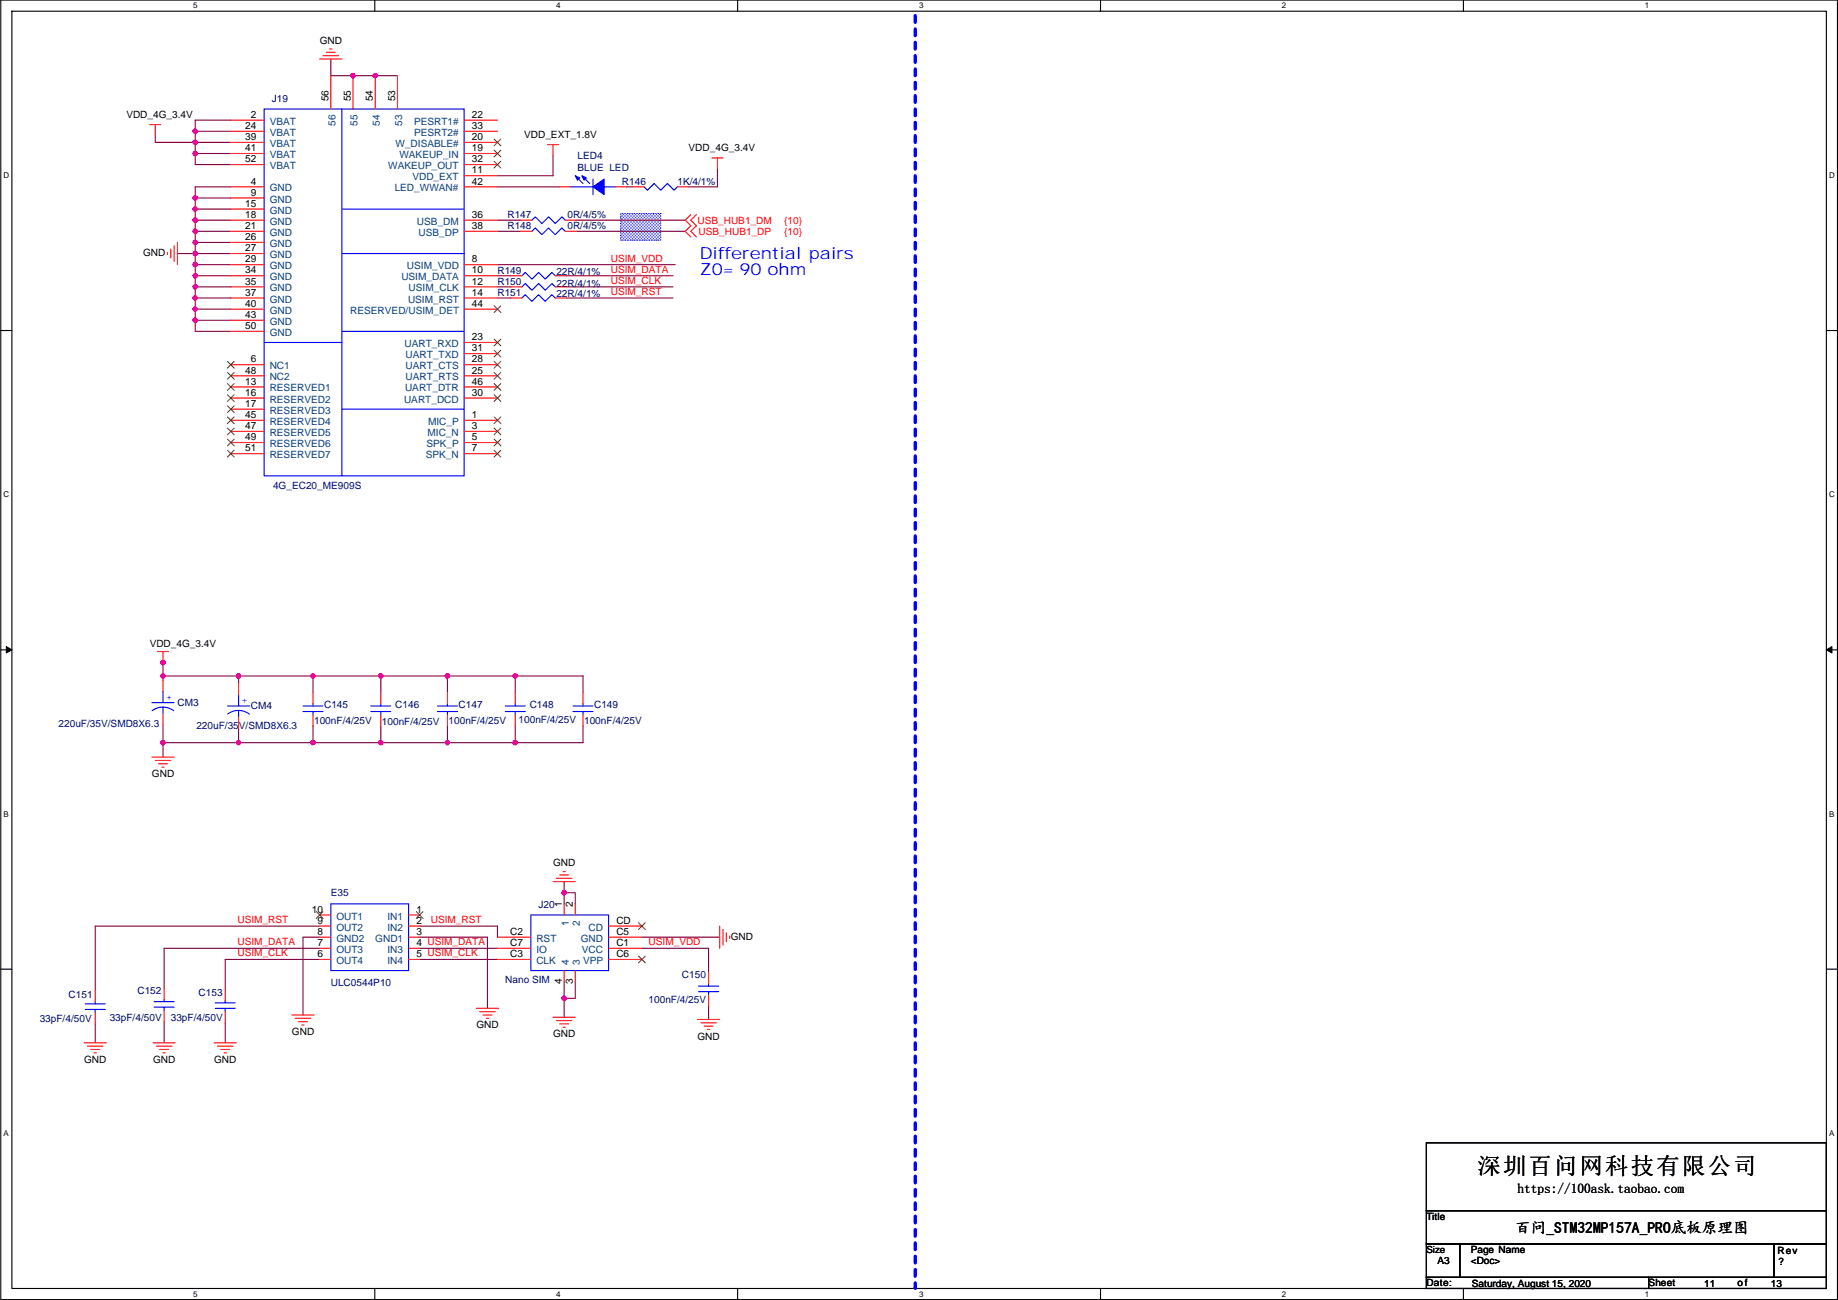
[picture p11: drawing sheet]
<svg xmlns="http://www.w3.org/2000/svg" width="420mm" height="297mm" viewBox="0 0 420 297" stroke-linecap="round" stroke-linejoin="round" font-family="sans-serif">
<path d="M.2 0h419.8v296.9h-419.8zM2.7 2.6h414.8v291.8h-414.8z" fill="none" stroke="#000" stroke-width=".25"/>
<g fill="#fff">
<path d="M44.2 .3h1v2h-1z"/>
<path d="M44.2 294.7h1v2h-1z"/>
</g>
<path d="M85.7 0v2.6M85.7 294.4v2.5" fill="none" stroke="#000" stroke-width=".25"/>
<g fill="#fff">
<path d="M127.1 .3h1v2h-1z"/>
<path d="M127.1 294.7h1v2h-1z"/>
</g>
<path d="M168.6 0v2.6M168.6 294.4v2.5" fill="none" stroke="#000" stroke-width=".25"/>
<g fill="#fff">
<path d="M210.1 .3h1v2h-1z"/>
<path d="M210.1 294.7h1v2h-1z"/>
</g>
<path d="M251.6 0v2.6M251.6 294.4v2.5" fill="none" stroke="#000" stroke-width=".25"/>
<g fill="#fff">
<path d="M293 .3h1v2h-1z"/>
<path d="M293 294.7h1v2h-1z"/>
</g>
<path d="M334.5 0v2.6M334.5 294.4v2.5" fill="none" stroke="#000" stroke-width=".25"/>
<g fill="#fff">
<path d="M376 .3h1v2h-1z"/>
<path d="M376 294.7h1v2h-1z"/>
<path d="M.8 39h1.3v2.1h-1.3z"/>
<path d="M418.1 39h1.3v2.1h-1.3z"/>
<path d="M.8 112h1.3v2h-1.3z"/>
<path d="M418.1 112h1.3v2h-1.3z"/>
</g>
<path d="M.2 75.5h2.5M417.5 75.5h2.5" fill="none" stroke="#000" stroke-width=".25"/>
<g fill="#fff">
<path d="M.8 185h1.2v2h-1.2z"/>
<path d="M418.1 185h1.2v2h-1.2z"/>
</g>
<path d="M.2 148.5h2.5M417.5 148.5h2.5" fill="none" stroke="#000" stroke-width=".25"/>
<path d="M1.4 147.7l1.3 .8-1.3 .7zM417.5 148.5l1.3-.8v1.5z" fill="#000" stroke="#000" stroke-width=".23"/>
<g fill="#fff">
<path d="M.8 257.9h1.2v2h-1.2z"/>
<path d="M418.1 257.9h1.2v2h-1.2z"/>
</g>
<path d="M.2 221.4h2.5M417.5 221.4h2.5M326.1 261.1h91.4v15.5h-91.4zM326.1 276.6h91.4v7.6h-91.4zM326.1 291.9h50.8v2.5h-50.8zM326.1 284.2h7.6v7.7h-7.6zM333.7 284.2h71.9v7.7h-71.9zM376.9 291.9h40.6v2.5h-40.6zM405.6 284.2h11.9v7.7h-11.9z" fill="none" stroke="#000" stroke-width=".25"/>
<path d="M209.2 3.6v290.6M209.2 294.2h.1" fill="none" stroke="#00f" stroke-width=".76" stroke-dasharray="1.5 1.5"/>
<path d="M141.9 48.8h9.2v6.1h-9.2z" fill-rule="evenodd" fill="#00f" stroke="#00f" stroke-width=".25" stroke-dasharray="0 .5"/>
<g fill="none" stroke="#800040" stroke-width=".25">
<path d="M75.6 13.5v3.8h15.3M35.5 31v1.5h9.1v2.6M44.6 35.1v2.5h8.2M44.6 35.1h8.2M44.6 30v2.5h8.2M52.8 27.5h-8.2v2.5h8.2M126.4 35.6v4.6h-12.7M164 38.6v4.1h-6.6M40.6 57.9h4M44.6 45.2h8.2M44.6 45.2v2.6M44.6 47.8h8.2"/>
<path d="M44.6 47.8v2.5M44.6 50.3h8.2M44.6 50.3v2.6M44.6 52.9h8.2M44.6 52.9v2.5M44.6 55.4h8.2M44.6 55.4v2.5M44.6 57.9h8.2M44.6 57.9v2.6h8.2M52.8 42.7h-8.2v2.5M113.7 50.3h5.4M113.7 52.9h5.4"/>
<path d="M113.7 42.7h14.2M131.8 50.3h24.8M131.8 52.9h24.8M143.2 42.7h1.5M44.6 60.5v2.5M44.6 63h8.2M44.6 63v2.6M44.6 65.6h8.2M44.6 65.6v2.5M44.6 68.1h8.2M44.6 68.1v2.5M44.6 70.6h8.2"/>
<path d="M44.6 70.6v2.6M44.6 73.2h8.2M44.6 73.2v2.5h8.2M113.7 63h3.1M113.7 65.6h3.1M113.7 68.1h3.1M113.7 60.5h40.7M129.5 63h24.3M129.5 65.6h24.3M129.5 68.1h24.3M37.3 154.5v1M37.3 154.5h17.2"/>
<path d="M37.3 150.9v3.6M54.5 154.5h17.1M54.5 154.5v1.7M71.6 154.5v3.8M71.6 154.5h15.4M87 154.5h15.3M87 154.5v3.8M102.3 154.5v3.8M102.3 154.5h15.5M117.8 154.5v3.8M117.8 154.5h15.5v3.8M37.3 165.6v4.1"/>
<path d="M37.3 169.7v3.3M37.3 169.7h17.2M54.5 166.4v3.3M54.5 169.7h17.1M71.6 165.9v3.8M71.6 169.7h15.4M87 165.9v3.8M87 169.7h15.3M102.3 165.9v3.8M102.3 169.7h15.5M117.8 165.9v3.8M133.3 165.9v3.8h-15.5"/>
<path d="M73.1 211.6h-51.3v14.7M73.1 216.7h-35.6v9.1M73.1 214.1h-3.8v17.8M73.1 219.2h-21.6v6.9M95.9 214.1h15.5v16.3M95.9 216.7h17.8M95.9 211.6h17.8v2.5M95.9 219.2h17.8M129 201.4v2.6M129 204v2.5M129 204h2.5v2.5M146.7 214.1h17.8"/>
<path d="M146.7 216.7h15.3v5.6M21.8 234v4.3M37.5 233.4v4.9M51.5 233.7v4.6M129 228.1v4.3M129 224.3v3.8M131.5 224.3v3.8h-2.5M162 229.9v3"/>
</g>
<g fill="#f0f" stroke="#f0f" stroke-width=".25">
<circle cx="44.6" cy="45.2" r=".5"/>
<circle cx="44.6" cy="47.8" r=".5"/>
<circle cx="44.6" cy="52.8" r=".5"/>
<circle cx="44.6" cy="50.3" r=".5"/>
<circle cx="44.6" cy="55.4" r=".5"/>
<circle cx="44.6" cy="60.5" r=".5"/>
<circle cx="44.6" cy="57.9" r=".5"/>
<circle cx="44.6" cy="65.5" r=".5"/>
<circle cx="44.6" cy="63" r=".5"/>
<circle cx="44.6" cy="68.1" r=".5"/>
<circle cx="44.6" cy="70.6" r=".5"/>
<circle cx="44.6" cy="73.2" r=".5"/>
<circle cx="44.6" cy="35.1" r=".5"/>
<circle cx="44.6" cy="32.5" r=".5"/>
<circle cx="44.6" cy="30" r=".5"/>
<circle cx="37.2" cy="151.4" r=".5"/>
<circle cx="71.5" cy="154.4" r=".5"/>
<circle cx="54.5" cy="154.4" r=".5"/>
<circle cx="37.2" cy="169.7" r=".5"/>
<circle cx="71.5" cy="169.7" r=".5"/>
<circle cx="54.5" cy="169.7" r=".5"/>
<circle cx="37.2" cy="154.4" r=".5"/>
<circle cx="87" cy="154.4" r=".5"/>
<circle cx="87" cy="169.7" r=".5"/>
<circle cx="117.8" cy="154.4" r=".5"/>
<circle cx="102.3" cy="154.4" r=".5"/>
<circle cx="117.8" cy="169.7" r=".5"/>
<circle cx="102.3" cy="169.7" r=".5"/>
<circle cx="128.9" cy="228.1" r=".5"/>
<circle cx="128.9" cy="204" r=".5"/>
<circle cx="85.8" cy="17.3" r=".5"/>
<circle cx="80.7" cy="17.3" r=".5"/>
</g>
<g fill="none" stroke="#f00" stroke-width=".25">
<path d="M73.1 13.5h5.1M73.8 12.7h3.6M74.6 12h2M75.4 11.2h.5M75.6 17.3v7.6M80.7 17.3v7.6M85.8 17.3v7.6M90.9 17.3v7.6M34.2 28.5h2.6M35.5 28.5v2.5M52.8 27.5h7.6M52.8 30h7.6"/>
<path d="M52.8 32.5h7.6M52.8 35.1h7.6M52.8 37.6h7.6M106.1 35.1h7.6M106.1 32.5h7.6M106.1 27.5h7.6M106.1 30h7.6M106.1 37.6h7.6M125.1 33h2.6M126.4 33v2.6M162.7 36.1h2.6M164 36.1v2.5"/>
<path d="M38.3 57.7v.5M39 56.9v2M39.8 56.2v3.5M40.6 55.4v5.1M52.8 42.7h7.6M52.8 45.2h7.6M52.8 47.8h7.6M52.8 50.3h7.6M52.8 52.9h7.6M52.8 55.4h7.6M52.8 57.9h7.6M106.1 50.3h7.6"/>
<path d="M106.1 52.9h7.6M106.1 40.2h7.6M106.1 42.7h7.6M119.1 52.9h2.5M119.1 50.3h2.5M127.9 42.7h2.6M129.2 52.9h2.6M129.2 50.3h2.6M140.6 42.7h2.6M144.7 42.7h2.5M154.9 42.7h2.5M157.9 49l-1.3 1.3 1.3 1.3-1.3 1.3 1.3 1.2"/>
<path d="M159.2 49l-1.3 1.3 1.3 1.3-1.3 1.3 1.3 1.2M52.8 60.5h7.6M52.8 63h7.6M52.8 65.6h7.6M52.8 68.1h7.6M52.8 70.6h7.6M52.8 73.2h7.6M52.8 75.7h7.6M106.1 60.5h7.6M106.1 63h7.6M106.1 65.6h7.6M106.1 68.1h7.6"/>
<path d="M106.1 70.6h7.6M106.1 78.3h7.6M116.8 65.6h2.5M116.8 63h2.5M116.8 68.1h2.5M126.9 65.6h2.6M126.9 63h2.6M126.9 68.1h2.6M52.8 83.3h7.6M52.8 85.9h7.6M52.8 88.4h7.6M52.8 91h7.6"/>
<path d="M52.8 93.5h7.6M52.8 96h7.6M52.8 98.6h7.6M106.1 80.8h7.6M106.1 83.3h7.6M106.1 85.9h7.6M106.1 88.4h7.6M106.1 91h7.6M106.1 96h7.6M106.1 98.6h7.6M52.8 101.1h7.6M52.8 103.7h7.6"/>
<path d="M106.1 101.1h7.6M106.1 103.7h7.6M36 148.9h2.5M37.3 148.9v2.5M37.3 155.5v2.5M54.5 156.2v2.6M71.6 158.3v2.5M87 158.3v2.5M102.3 158.3v2.5M117.8 158.3v2.5M133.3 158.3v2.5M34.7 173h5.1"/>
<path d="M35.5 173.8h3.5M36.2 174.5h2.1M37 175.3h.5M37.3 163.1v2.5M54.5 163.9v2.5M71.6 163.3v2.6M87 163.3v2.6M102.3 163.3v2.6M117.8 163.3v2.6M133.3 163.3v2.6M127.9 199.9h2.1M128.7 199.2h.5"/>
<path d="M73.1 209.1h2.5M73.1 211.6h2.5M73.1 214.1h2.5M73.1 216.7h2.5M73.1 219.2h2.5M93.4 209.1h2.5M93.4 211.6h2.5M93.4 216.7h2.5M93.4 219.2h2.5M93.4 214.1h2.5M113.7 214.1h7.6M113.7 216.7h7.6"/>
<path d="M113.7 219.2h7.6M126.4 201.4h5.1M127.2 200.7h3.5M129 206.5v2.6M131.5 206.5v2.6M139.1 211.6h7.6M139.1 214.1h7.6M139.1 216.7h7.6M139.1 219.2h7.6M164.5 211.6v5.1M165.3 212.4v3.5M166 213.1v2.1"/>
<path d="M166.8 213.9v.5M19.2 238.3h5.1M20 239h3.5M20.8 239.8h2M21.8 226.3v2.6M21.8 231.4v2.6M35 238.3h5.1M35.7 239h3.6M36.5 239.8h2M37.5 225.8v2.6M37.5 230.9v2.5M48.9 238.3h5.1"/>
<path d="M49.7 239h3.6M50.5 239.8h2M51.5 226.1v2.5M51.5 231.2v2.5M66.7 231.9h5.1M67.5 232.7h3.5M68.3 233.4h2M69 234.2h.5M108.9 230.4h5.1M109.7 231.2h3.5M110.4 231.9h2M111.2 232.7h.5"/>
<path d="M126.4 232.4h5.1M127.2 233.2h3.5M127.9 234h2.1M128.7 234.7h.5M129 221.8v2.5M131.5 221.8v2.5M159.4 232.9h5.1M160.2 233.7h3.6M161 234.5h2M161.7 235.2h.5M162 222.3v2.5M162 227.4v2.5"/>
<path d="M21.5 240.6h.5M37.3 240.6h.5M51.2 240.6h.5"/>
</g>
<g fill="none" stroke="#00f" stroke-width=".25">
<path d="M60.4 24.9h45.7v83.8h-45.7zM78.2 24.9v53.4M78.2 47.8h27.9M78.2 57.9h27.9M121.6 52.9l.8-.8 1.5 1.5 1.5-1.5 1.5 1.5 1.5-1.5 .8 .8M121.6 50.3l.8-.7 1.5 1.5 1.5-1.5 1.5 1.5 1.5-1.5 .8 .7M130.5 42.7h5.1M131.8 40.4l1.5 1.5M133.3 40.4l1.5 1.5M135.6 40.9v3.6M138.1 42.7h2.5M147.2 42.7l.8 .8 1.5-1.6 1.6 1.6 1.5-1.6 1.5 1.6 .8-.8"/>
<path d="M60.4 78.3h17.8M78.2 75.7h27.9M78.2 78.3v30.4M119.3 65.6l.8-.8 1.5 1.5 1.5-1.5 1.5 1.5 1.6-1.5 .7 .8M119.3 63l.8-.7 1.5 1.5 1.5-1.5 1.5 1.5 1.6-1.5 .7 .7M119.3 68.1l.8-.8 1.5 1.6 1.5-1.6 1.5 1.6 1.6-1.6 .7 .8M78.2 93.5h27.9M37.3 158v2.5M54.5 158.8v2.5M34.7 160.5h5.1M34.8 162.4a4.1 4.1 0 0 1 4.9 0M37.3 161.6v1.5"/>
<path d="M52 161.3h5.1M52 163.2a4.1 4.1 0 0 1 5 0M54.5 162.3v1.6M69.3 162.6h4.5M69.3 161.3h4.5M71.6 160.8v.5M71.6 162.6v.7M84.8 162.6h4.5M84.8 161.3h4.5M87 160.8v.5M87 162.6v.7M100 162.6h4.6"/>
<path d="M100 161.3h4.6M102.3 160.8v.5M102.3 162.6v.7M115.5 162.6h4.6M115.5 161.3h4.6M117.8 160.8v.5M117.8 162.6v.7M131 162.6h4.6M131 161.3h4.6M133.3 160.8v.5M133.3 162.6v.7M75.6 206.5h17.8v15.3h-17.8z"/>
<path d="M121.3 209.1h17.8v12.7h-17.8zM19.5 230.7h4.6M19.5 229.4h4.6M21.8 228.9v.5M21.8 230.7v.7M35.2 230.1h4.6M35.2 228.9h4.6M37.5 228.4v.5M37.5 230.1v.8M49.2 230.4h4.6M49.2 229.1h4.6M51.5 228.6v.5"/>
<path d="M51.5 230.4v.8M159.7 226.6h4.6M159.7 225.3h4.6M162 224.8v.5M162 226.6v.8"/>
</g>
<g fill="none" stroke="#804000" stroke-width=".23">
<path d="M113 34.3l1.5 1.6M113 31.8l1.5 1.5M113 36.9l1.5 1.5M114.5 34.3l-1.6 1.6M114.5 31.8l-1.6 1.5M114.5 36.9l-1.6 1.5M113 69.9l1.5 1.5M113 77.5l1.5 1.5M114.5 69.9l-1.6 1.5M114.5 77.5l-1.6 1.5M52 82.6l1.5 1.5M52 85.1l1.5 1.6"/>
<path d="M52 87.7l1.5 1.5M52 90.2l1.5 1.5M52 92.7l1.5 1.6M52 95.3l1.5 1.5M52 97.8l1.5 1.6M53.5 82.6l-1.5 1.5M53.5 85.1l-1.5 1.6M53.5 87.7l-1.5 1.5M53.5 90.2l-1.5 1.5M53.5 92.7l-1.5 1.6M53.5 95.3l-1.5 1.5M53.5 97.8l-1.5 1.6"/>
<path d="M113 80l1.5 1.6M113 82.6l1.5 1.5M113 85.1l1.5 1.6M113 87.7l1.5 1.5M113 90.2l1.5 1.5M113 95.3l1.5 1.5M113 97.8l1.5 1.6M114.5 80l-1.6 1.6M114.5 82.6l-1.6 1.5M114.5 85.1l-1.6 1.6M114.5 87.7l-1.6 1.5M114.5 90.2l-1.6 1.5"/>
<path d="M114.5 95.3l-1.6 1.5M114.5 97.8l-1.6 1.6M52 100.4l1.5 1.5M52 102.9l1.5 1.5M53.5 100.4l-1.5 1.5M53.5 102.9l-1.5 1.5M113 100.4l1.5 1.5M113 102.9l1.5 1.5M114.5 100.4l-1.6 1.5M114.5 102.9l-1.6 1.5M72.3 208.3l1.6 1.5M73.8 208.3l-1.5 1.5"/>
<path d="M95.2 208.3l1.5 1.5M96.7 208.3l-1.5 1.5M146 210.8l1.5 1.6M146 218.5l1.5 1.5M147.5 210.8l-1.5 1.6M147.5 218.5l-1.5 1.5"/>
</g>
<g fill="#00f" stroke="#00f" stroke-width=".25">
<path d="M135.6 42.7l2.5-1.8v3.6z" fill-rule="evenodd"/>
<path d="M131.5 40.2l1 .5-.5 .5z" fill-rule="evenodd"/>
<path d="M133 40.2l1 .5-.5 .5z" fill-rule="evenodd"/>
</g>
<text font-size="5.3" x="337.7" y="268.2">深圳百问网科技有限公司</text>
<g font-size="3.8" fill="#00f">
<text x="159.9" y="59.1">Differential pairs</text>
<text x="159.9" y="62.9">Z0= 90 ohm</text>
</g>
<text font-size="3.6" x="346.4" y="281.7">百问_STM32MP157A_PRO底板原理图</text>
<text font-size="3" x="346.9" y="272.6">https://100ask.taobao.com</text>
<g font-size="2.3">
<text x="73.1" y="9.9">GND</text>
<text x="75.1" y="23.1" transform="rotate(-90 75.1 23.1)">56</text>
<text x="80.2" y="23.1" transform="rotate(-90 80.2 23.1)">55</text>
<text x="85.2" y="23.1" transform="rotate(-90 85.2 23.1)">54</text>
<text x="90.3" y="23.1" transform="rotate(-90 90.3 23.1)">53</text>
<text x="28.9" y="27">VDD_4G_3.4V</text>
<text x="56.1" y="29.5">24</text>
<text x="57.3" y="26.9">2</text>
<text x="107.9" y="26.9">22</text>
<text x="107.9" y="29.5">33</text>
<text x="56.1" y="32">39</text>
<text x="56.1" y="34.5">41</text>
<text x="107.9" y="34.5">19</text>
<text x="107.9" y="32">20</text>
<text x="119.8" y="31.5">VDD_EXT_1.8V</text>
<text x="157.4" y="34.6">VDD_4G_3.4V</text>
<text x="56.1" y="37.1">52</text>
<text x="107.9" y="39.6">11</text>
<text x="107.9" y="37.1">32</text>
<text x="56.1" y="47.2">15</text>
<text x="57.3" y="42.2">4</text>
<text x="57.3" y="44.7">9</text>
<text x="107.9" y="42.2">42</text>
<text x="56.1" y="49.8">18</text>
<text x="56.1" y="52.3">21</text>
<text x="107.9" y="52.3">38</text>
<text x="107.9" y="49.8">36</text>
<text x="32.7" y="58.5">GND</text>
<text x="56.1" y="54.9">26</text>
<text x="56.1" y="57.4">27</text>
<text x="56.1" y="59.9">29</text>
<text x="107.9" y="59.9">8</text>
<text x="56.1" y="62.5">34</text>
<text x="56.1" y="65">35</text>
<text x="107.9" y="65">12</text>
<text x="107.9" y="62.5">10</text>
<text x="56.1" y="67.6">37</text>
<text x="56.1" y="70.1">40</text>
<text x="107.9" y="70.1">44</text>
<text x="107.9" y="67.6">14</text>
<text x="56.1" y="72.6">43</text>
<text x="56.1" y="75.2">50</text>
<text x="107.9" y="77.7">23</text>
<text x="57.3" y="82.8">6</text>
<text x="107.9" y="80.3">31</text>
<text x="107.9" y="82.8">28</text>
<text x="56.1" y="85.3">48</text>
<text x="56.1" y="87.9">13</text>
<text x="107.9" y="85.3">25</text>
<text x="107.9" y="87.9">46</text>
<text x="56.1" y="90.4">16</text>
<text x="56.1" y="93">17</text>
<text x="56.1" y="95.5">45</text>
<text x="107.9" y="95.5">1</text>
<text x="107.9" y="90.4">30</text>
<text x="56.1" y="98">47</text>
<text x="56.1" y="100.6">49</text>
<text x="107.9" y="98">3</text>
<text x="107.9" y="100.6">5</text>
<text x="56.1" y="103.1">51</text>
<text x="107.9" y="103.1">7</text>
<text x="34.2" y="147.9">VDD_4G_3.4V</text>
<text x="34.7" y="177.6">GND</text>
<text x="126.4" y="197.9">GND</text>
<text x="71.3" y="208.5">10</text>
<text x="95.2" y="208.5">1</text>
<text x="128.4" y="207.3" transform="rotate(-90 128.4 207.3)">1</text>
<text x="131" y="207.3" transform="rotate(-90 131 207.3)">2</text>
<text x="72.6" y="211.1">9</text>
<text x="72.6" y="213.6">8</text>
<text x="95.2" y="211.1">2</text>
<text x="95.2" y="213.6">3</text>
<text x="116.6" y="213.6">C2</text>
<text x="140.9" y="211.1">CD</text>
<text x="140.9" y="213.6">C5</text>
<text x="167.1" y="214.7">GND</text>
<text x="72.6" y="216.2">7</text>
<text x="72.6" y="218.7">6</text>
<text x="95.2" y="216.2">4 USIM_DATA</text>
<text x="95.2" y="218.7">5 USIM_CLK</text>
<text x="116.6" y="216.2">C7</text>
<text x="116.6" y="218.7">C3</text>
<text x="140.9" y="216.2">C1</text>
<text x="140.9" y="218.7">C6</text>
<text x="128.4" y="224.8" transform="rotate(-90 128.4 224.8)">4</text>
<text x="131" y="224.8" transform="rotate(-90 131 224.8)">3</text>
<text x="66.7" y="236.5">GND</text>
<text x="108.9" y="235">GND</text>
<text x="126.4" y="237">GND</text>
<text x="159.4" y="237.5">GND</text>
<text x="19.2" y="242.9">GND</text>
<text x="35" y="242.9">GND</text>
<text x="48.9" y="242.9">GND</text>
<text x="326.1" y="278.7">Title</text>
<text x="336.2" y="286.3">Page Name</text>
<text x="406.3" y="286.6">Rev</text>
<text x="326.1" y="293.9">Date:</text>
<text x="328.6" y="288.8">A3</text>
<text x="336.2" y="288.8">&lt;Doc&gt;</text>
<text x="376.9" y="293.9">Sheet</text>
<text x="397.2" y="293.9">of</text>
<text x="406.6" y="289.1">?</text>
<text x="336.5" y="294.2">Saturday, August 15, 2020</text>
<text x="389.6" y="294.2">11</text>
<text x="404.8" y="294.2">13</text>
</g>
<g font-size="2.3" fill="#000080">
<text x="62.2" y="23.4">J19</text>
<text x="132" y="36.4">LED4</text>
<text x="132" y="39.2">BLUE LED</text>
<text x="142.2" y="42.2">R146</text>
<text x="154.9" y="42.2">1K/4/1%</text>
<text x="116" y="52.4">R148</text>
<text x="116" y="49.8">R147</text>
<text x="129.7" y="52.4">0R/4/5%</text>
<text x="129.7" y="49.8">0R/4/5%</text>
<text x="113.7" y="65.1">R150</text>
<text x="113.7" y="62.5">R149</text>
<text x="127.2" y="65.6">22R/4/1%</text>
<text x="127.2" y="62.8">22R/4/1%</text>
<text x="113.7" y="67.6">R151</text>
<text x="127.2" y="67.9">22R/4/1%</text>
<text x="62.4" y="111.8">4G_EC20_ME909S</text>
<text x="40.6" y="161.3">CM3</text>
<text x="74.1" y="161.8">C145</text>
<text x="90.3" y="161.8">C146</text>
<text x="104.8" y="161.8">C147</text>
<text x="121.1" y="161.8">C148</text>
<text x="135.8" y="161.8">C149</text>
<text x="13.4" y="166.2">220uF/35V/SMD8X6.3</text>
<text x="44.9" y="166.7">220uF/35V/SMD8X6.3</text>
<text x="57.3" y="162.1">CM4</text>
<text x="71.8" y="165.4">100nF/4/25V</text>
<text x="87.3" y="165.7">100nF/4/25V</text>
<text x="102.5" y="165.4">100nF/4/25V</text>
<text x="118.5" y="165.1">100nF/4/25V</text>
<text x="133.5" y="165.4">100nF/4/25V</text>
<text x="75.6" y="204.8">E35</text>
<text x="123.1" y="207.6">J20</text>
<text x="31.4" y="227.1">C152</text>
<text x="45.4" y="227.6">C153</text>
<text x="75.6" y="225.3">ULC0544P10</text>
<text x="115.5" y="224.6">Nano SIM</text>
<text x="155.9" y="223.6">C150</text>
<text x="9.1" y="233.5">33pF/4/50V</text>
<text x="15.7" y="228.1">C151</text>
<text x="25.1" y="233.2">33pF/4/50V</text>
<text x="39" y="233.2">33pF/4/50V</text>
<text x="148.3" y="229.2">100nF/4/25V</text>
</g>
<g font-size="2.3" fill="#004080">
<text x="61.6" y="28.5">VBAT</text>
<text x="76.7" y="28.8" transform="rotate(-90 76.7 28.8)">56</text>
<text x="81.8" y="28.8" transform="rotate(-90 81.8 28.8)">55</text>
<text x="86.8" y="28.8" transform="rotate(-90 86.8 28.8)">54</text>
<text x="91.9" y="28.8" transform="rotate(-90 91.9 28.8)">53</text>
<text x="94.6" y="28.5">PESRT1#</text>
<text x="61.6" y="31">VBAT</text>
<text x="61.6" y="33.6">VBAT</text>
<text x="90.4" y="33.6">W_DISABLE#</text>
<text x="94.6" y="31">PESRT2#</text>
<text x="61.6" y="36.1">VBAT</text>
<text x="61.6" y="38.7">VBAT</text>
<text x="88.7" y="38.7">WAKEUP_OUT</text>
<text x="91.3" y="36.1">WAKEUP_IN</text>
<text x="94.3" y="41.2">VDD_EXT</text>
<text x="61.6" y="43.7">GND</text>
<text x="61.6" y="46.3">GND</text>
<text x="90.2" y="43.7">LED_WWAN#</text>
<text x="61.6" y="48.8">GND</text>
<text x="61.6" y="51.4">GND</text>
<text x="61.6" y="53.9">GND</text>
<text x="95.3" y="51.4">USB_DM</text>
<text x="95.7" y="53.9">USB_DP</text>
<text x="61.6" y="56.4">GND</text>
<text x="61.6" y="59">GND</text>
<text x="61.6" y="61.5">GND</text>
<text x="61.6" y="64.1">GND</text>
<text x="91.7" y="64.1">USIM_DATA</text>
<text x="93" y="61.5">USIM_VDD</text>
<text x="61.6" y="66.6">GND</text>
<text x="61.6" y="69.1">GND</text>
<text x="61.6" y="71.7">GND</text>
<text x="80.1" y="71.7">RESERVED/USIM_DET</text>
<text x="93.3" y="69.1">USIM_RST</text>
<text x="93.4" y="66.6">USIM_CLK</text>
<text x="61.6" y="74.2">GND</text>
<text x="61.6" y="76.8">GND</text>
<text x="92.5" y="79.3">UART_RXD</text>
<text x="92.7" y="81.8">UART_TXD</text>
<text x="61.6" y="84.4">NC1</text>
<text x="61.6" y="86.9">NC2</text>
<text x="61.6" y="89.5">RESERVED1</text>
<text x="92.6" y="89.5">UART_DTR</text>
<text x="92.7" y="84.4">UART_CTS</text>
<text x="92.7" y="86.9">UART_RTS</text>
<text x="61.6" y="92">RESERVED2</text>
<text x="61.6" y="94.5">RESERVED3</text>
<text x="92.4" y="92">UART_DCD</text>
<text x="61.6" y="97.1">RESERVED4</text>
<text x="61.6" y="99.6">RESERVED5</text>
<text x="97.7" y="99.6">MIC_N</text>
<text x="97.9" y="97.1">MIC_P</text>
<text x="61.6" y="102.2">RESERVED6</text>
<text x="61.6" y="104.7">RESERVED7</text>
<text x="97.3" y="104.7">SPK_N</text>
<text x="97.5" y="102.2">SPK_P</text>
<text x="76.9" y="210.1">OUT1</text>
<text x="76.9" y="212.6">OUT2</text>
<text x="76.9" y="215.2">GND2</text>
<text x="85.8" y="215.2">GND1</text>
<text x="88.6" y="210.1">IN1</text>
<text x="88.6" y="212.6">IN2</text>
<text x="122.6" y="215.2">RST</text>
<text x="130" y="211.6" transform="rotate(-90 130 211.6)">1</text>
<text x="132.6" y="211.6" transform="rotate(-90 132.6 211.6)">2</text>
<text x="132.8" y="215.2">GND</text>
<text x="134.5" y="212.6">CD</text>
<text x="76.9" y="217.7">OUT3</text>
<text x="76.9" y="220.3">OUT4</text>
<text x="88.6" y="217.7">IN3</text>
<text x="88.6" y="220.3">IN4</text>
<text x="122.6" y="217.7">IO</text>
<text x="122.6" y="220.3">CLK</text>
<text x="130" y="220.5" transform="rotate(-90 130 220.5)">4</text>
<text x="132.6" y="220.5" transform="rotate(-90 132.6 220.5)">3</text>
<text x="133" y="217.7">VCC</text>
<text x="133.3" y="220.3">VPP</text>
</g>
<g font-size="2.3" fill="#f00">
<text x="159.4" y="51.1">USB_HUB1_DM</text>
<text x="159.7" y="53.6">USB_HUB1_DP</text>
<text x="179.2" y="51.1">{10}</text>
<text x="179.2" y="53.6">{10}</text>
<text x="139.6" y="59.8">USIM_VDD</text>
<text x="139.6" y="62.3">USIM_DATA</text>
<text x="139.6" y="64.8">USIM_CLK</text>
<text x="139.6" y="67.4">USIM_RST</text>
<text x="54.3" y="210.9">USIM_RST</text>
<text x="54.3" y="216">USIM_DATA</text>
<text x="98.5" y="210.9">USIM_RST</text>
<text x="148.3" y="216">USIM_VDD</text>
<text x="54.3" y="218.5">USIM_CLK</text>
</g>
<text font-size="2.2" x="326.1" y="286.2">Size</text>
<g font-size="2.1" fill="#00f">
<text x="38" y="160">+</text>
<text x="55.3" y="160.7">+</text>
</g>
<g font-size="1.8">
<text x="44.2" y="1.9">5</text>
<text x="127.1" y="1.9">4</text>
<text x="210.1" y="1.9">3</text>
<text x="293" y="1.9">2</text>
<text x="376" y="1.9">1</text>
<text x=".8" y="40.7">D</text>
<text x="418.1" y="40.7">D</text>
<text x=".8" y="113.6">C</text>
<text x="418.1" y="113.6">C</text>
<text x=".8" y="186.6">B</text>
<text x="418.1" y="186.6">B</text>
<text x=".8" y="259.5">A</text>
<text x="418.1" y="259.5">A</text>
<text x="44.2" y="296.3">5</text>
<text x="127.1" y="296.3">4</text>
<text x="210.1" y="296.3">3</text>
<text x="293" y="296.3">2</text>
<text x="376" y="296.3">1</text>
</g>
</svg>
